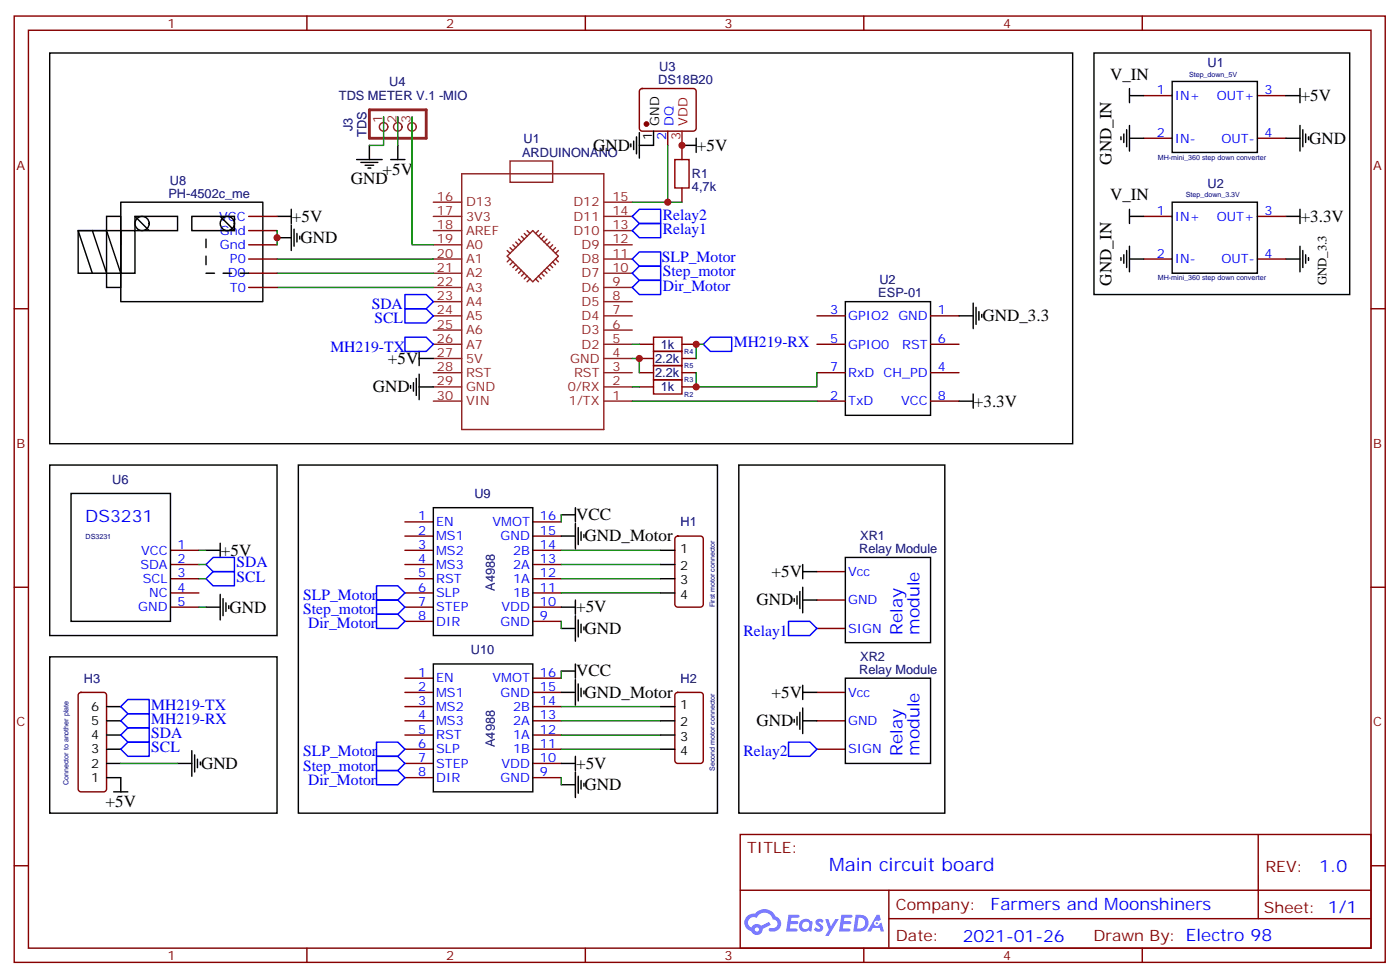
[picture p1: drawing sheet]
<svg xmlns="http://www.w3.org/2000/svg" width="348mm" height="243mm" viewBox="0 0 348 243" stroke-linecap="round" stroke-linejoin="round" font-family="sans-serif">
<g fill="none" stroke="#870000" stroke-width=".35">
<path d="M3.5 4h340.5v234.9h-340.5zM7.1 7.5h333.3v227.9h-333.3zM76.2 4v3.5M145.3 4v3.5M214.5 4v3.5M283.6 4v3.5M3.5 76.7h3.6M340.4 76.7h3.6M3.5 145.8h3.6M340.4 145.8h3.6M3.5 214.9h3.6M183.8 207.2h156.6v28.2h-156.6z"/>
<path d="M312.4 207.2v20.9M340.4 214.9h3.6M76.2 235.4v3.5M145.3 235.4v3.5M183.8 221h156.5M214.5 235.4v3.5M220.7 228.1h119.6M220.7 221v14.1M283.6 235.4v3.5"/>
</g>
<g fill="#5487ff">
<path d="M202.8 228.4a1.22 1.22 0 0 1 1.7 .2l-.4 .6a.47 .47 0 0 0-.3-.4 .47 .47 0 0 0-.5 .2v.1a1.3 1.3 0 0 1 1 1.7 1.39 1.39 0 0 1-2.2 0l.5-.6 .7 .4a.29 .29 0 0 0 .3-.2 .29 .29 0 0 0-.2-.3 1.04 1.04 0 0 1-.6-1.7z"/>
<path d="M195.8 227.1h2.3a.37 .37 0 0 1 .4 .4 .37 .37 0 0 1-.4 .4h-1.6l-.1 .8h1.5l.3 .4-.4 .3h-1.5l-.2 1.1h1.5a.36 .36 0 0 1 .4 .4 .36 .36 0 0 1-.3 .4h-2.5z"/>
<path d="M208.9 227.1h2.4a.37 .37 0 0 1 .4 .4 .37 .37 0 0 1-.4 .4h-1.6l-.2 .8h1.6l.3 .4-.4 .3h-1.6l-.1 1.1h1.5a.36 .36 0 0 1 .4 .4 .36 .36 0 0 1-.4 .4h-2.5z"/>
<path d="M217.7 227.1h.7l.3 1.3-.6 .3a.69 .69 0 0 0-1 .3 .69 .69 0 0 0 .4 .9 .69 .69 0 0 0 .9-.6l.5-.2 .6 2.2h-.8l-.3-.9h-1.7l-.5 .9h-.8z"/>
<path d="M204.9 228.2h.8l.6 1.8 1.1-1.8h.9l-2.6 4.2h-.8l.9-1.6z"/>
<path d="M212.5 227.1l-.6 4.2h1.3a2.11 2.11 0 0 0 2.5-2.1 2.11 2.11 0 0 0-2.5-2.1zM213.2 227.8a1.39 1.39 0 0 1 1.7 1.5 1.39 1.39 0 0 1-1.8 1.2h-.3z"/>
<path d="M198.8 228.7a1.47 1.47 0 0 0-.2 2.1 1.47 1.47 0 0 0 2.1 .1l.8 .4 .3-2.3-.2-.3h-.4a1.49 1.49 0 0 0-2.4 0zM199.4 229.1a.92 .92 0 0 1 1.6 .5 .92 .92 0 0 1-1.3 1.1 .9 .9 0 0 1-.3-1.6z"/>
<path d="M185.5 227.5a2.18 2.18 0 0 0 1.1 3.7 1.44 1.44 0 0 0 1.6 .9 1.44 1.44 0 0 0 1.2-1.5l2-1-.5-.7-1.9 1a1.47 1.47 0 0 0-2.4 .4 1.39 1.39 0 0 1-.7-1.9 1.39 1.39 0 0 1 2-.5 2.12 2.12 0 0 1 2.2-1.3 2.12 2.12 0 0 1 1.9 1.7 1.07 1.07 0 0 1 1.1 1 1.07 1.07 0 0 1-1 1.1h-.7a.43 .43 0 0 0-.5 .4 .43 .43 0 0 0 .4 .5 1.98 1.98 0 0 0 2.5-1.3 1.98 1.98 0 0 0-1.2-2.5 2.98 2.98 0 0 0-5.1-.6h-1.1zM187.4 230.8a.55 .55 0 0 1 1.1 0 .55 .55 0 0 1-1.1 0z"/>
<circle cx="217.7" cy="229.2" r=".26"/>
</g>
<g fill="none" stroke="#8c2424" stroke-width=".35">
<path d="M95.2 29v1.4M98.8 29v1.4M102.3 29v1.4M126.6 40h10.6v5.3h-10.6zM107.6 53.7h7.1M107.6 57.3h7.1M107.6 50.2h7.1M114.7 43.1h35.2v63.5h-35.2zM128.8 59.4l.7 .7M129.5 58.7l.7 .7M130.2 58l.7 .7M130.9 57.3l.7 .7"/>
<path d="M132.3 57.3l6.3 6.3-6.3 6.4-6.4-6.4zM133.7 57.3l-.7 .7M134.4 58l-.7 .7M135.1 58.7l-.7 .7M135.8 59.4l-.7 .7M149.9 53.7h7.1M149.9 57.3h7.1M149.9 50.2h7.1M107.6 60.8h7.1M107.6 64.3h7.1M107.6 67.8h7.1M107.6 71.4h7.1"/>
<path d="M107.6 74.9h7.1M107.6 78.4h7.1M125.9 62.2l.7 .7M126.6 61.5l.8 .7M126.6 64.3l-.7 .7M127.4 60.8l.7 .7M127.4 65l-.8 .7M128.1 60.1l.7 .7M128.1 65.7l-.7 .7M128.8 66.4l-.7 .7M129.5 67.1l-.7 .7M130.2 67.8l-.7 .7"/>
<path d="M130.9 68.5l-.7 .8M131.6 69.3l-.7 .7M133 69.3l.7 .7M133.7 68.5l.7 .8M134.4 67.8l.7 .7M135.1 67.1l.7 .7M135.8 66.4l.7 .7M136.5 65.7l.7 .7M136.5 60.1l-.7 .7M137.2 60.8l-.7 .7M137.2 65l.7 .7M137.9 61.5l-.7 .7"/>
<path d="M137.9 64.3l.7 .7M138.6 62.2l-.7 .7M149.9 60.8h7.1M149.9 64.3h7.1M149.9 67.8h7.1M149.9 71.4h7.1M149.9 74.9h7.1M149.9 78.4h7.1M107.6 82h7.1M107.6 85.5h7.1M107.6 89h7.1M107.6 92.5h7.1"/>
<path d="M107.6 96.1h7.1M107.6 99.6h7.1M149.9 82h7.1M149.9 85.5h7.1M149.9 89h7.1M149.9 92.5h7.1M149.9 96.1h7.1M149.9 99.6h7.1"/>
<circle cx="95.2" cy="31.5" r="1.06"/>
<circle cx="98.8" cy="31.5" r="1.06"/>
<circle cx="102.3" cy="31.5" r="1.06"/>
</g>
<g fill="none" stroke="#870000" stroke-width=".35">
<path d="M159 22.2l.5-.2h12.7a.71 .71 0 0 1 .7 .7v9.2a.76 .76 0 0 1-.7 .7h-12.7a.76 .76 0 0 1-.8-.7v-9.2zM165.8 32.6v3.5M169.3 36.1v3.5M284 23.7h7M284 34.3h7M312.2 23.7h7.1M312.2 34.3h7.1M61.7 53.7h7.1M61.7 57.3h7.1M169.3 46.7v3.5M284 53.7h7M312.2 53.7h7.1"/>
<path d="M61.7 64.3h7.1M61.7 60.8h7.1M61.7 67.8h7.1M61.7 71.4h7.1M202.8 78.4h7.1M231.1 78.4h7M284 64.3h7M312.2 64.3h7.1M158.7 92.5h3.6M158.7 85.5h3.6M158.7 96.1h3.6M158.7 89h3.6"/>
<path d="M169.3 92.5h3.6M169.3 85.5h3.6M169.3 96.1h3.6M169.3 89h3.6M202.8 99.6h7.1M202.8 92.5h7.1M202.8 85.5h7.1M231.1 99.6h7M231.1 92.5h7M231.1 85.5h7M42.3 136.6h7.1M100.5 136.6h7.1"/>
<path d="M100.5 129.6h7.1M100.5 133.1h7.1M132.3 136.6h7M132.3 129.6h7M132.3 133.1h7M167.8 133.3l.5-.2h5.6a.71 .71 0 0 1 .7 .7v16.2a.76 .76 0 0 1-.7 .7h-5.6a.76 .76 0 0 1-.7-.7v-16.2zM42.3 140.2h7.1M42.3 143.7h7.1M42.3 147.2h7.1M42.3 150.7h7.1M100.5 140.2h7.1M100.5 143.7h7.1"/>
<path d="M100.5 147.2h7.1M100.5 150.7h7.1M100.5 154.3h7.1M132.3 140.2h7M132.3 143.7h7M132.3 147.2h7M132.3 150.7h7M132.3 154.3h7M202.8 141.9h7.1M202.8 149h7.1M202.8 156h7.1M19.6 172.1l.5-.2h5.7a.71 .71 0 0 1 .7 .7v23.3a.76 .76 0 0 1-.7 .7h-5.7a.76 .76 0 0 1-.7-.7v-23.3z"/>
<path d="M100.5 168.4h7.1M100.5 171.9h7.1M100.5 175.4h7.1M100.5 179h7.1M132.3 168.4h7M132.3 171.9h7M132.3 175.4h7M132.3 179h7M167.8 172.1l.5-.2h5.6a.71 .71 0 0 1 .7 .7v16.2a.76 .76 0 0 1-.7 .7h-5.6a.76 .76 0 0 1-.7-.7v-16.2zM202.8 171.9h7.1M202.8 179h7.1M100.5 182.5h7.1"/>
<path d="M100.5 186h7.1M100.5 189.5h7.1M100.5 193.1h7.1M132.3 182.5h7M132.3 186h7M132.3 189.5h7M132.3 193.1h7M202.8 186h7.1"/>
</g>
<circle cx="160.5" cy="30.8" r=".53" fill="#870000" stroke="#870000" stroke-width=".35"/>
<g fill="none" stroke="#000" stroke-width=".35">
<path d="M12.3 13.2h254v97h-254zM271.6 13.2h63.5v59.9h-63.5zM88.5 39.6h6.4M91.7 36.1v3.5M97 39.6h3.5M98.8 36.1v3.5M156.6 35.7v.7M157.3 35v2.1M158 34v4.2M158.7 32.9v6.4M162.3 32.6v3.5h-3.6M169.3 36.1h3.6"/>
<path d="M172.9 34.3v3.6M278.3 34v.7M279 33.3v2.1M279.8 32.2v4.2M280.5 34.3h3.5M280.5 22v3.5M280.5 31.2v6.3M280.5 23.7h3.5M291 20.2h21.2v17.7h-21.2zM319.3 34.3h3.5M319.3 23.7h3.5M322.8 22v3.5"/>
<path d="M322.8 31.2v6.3M323.5 32.2v4.2M324.2 33.3v2.1M324.9 34v.7M19.4 57.3h10.6v10.5h-10.6zM22.9 57.3h-3.5l3.5 10.5M26.5 53.7h3.5v17.7h-3.5zM30 57.3h3.5v10.5h-3.5zM33.5 53.7h10.6v3.6h-10.6zM33.5 53.7l3.5 3.6M47.6 53.7h10.6v3.6h-10.6zM54.7 53.7l3.5 3.6"/>
<path d="M68.8 53.7h3.5M68.8 59h3.5M72.3 52v3.5M72.3 55.8v6.4M73 56.9v4.2M73.7 58v2.1M74.4 58.7v.7M89.6 40.3h4.2M90.7 41h2.1M91.4 41.7h.7M280.5 53.7h3.5M280.5 52v3.5"/>
<path d="M291 50.2h21.2v17.6h-21.2zM319.3 53.7h3.5M322.8 52v3.5M30 60.8v-10.6h35.3v24.7h-35.3v-7.1l-3.5-10.5h-3.6l3.6 10.5M209.9 74.9h21.2v28.2h-21.2zM238.1 78.4h3.6M241.7 75.2v6.4M242.4 76.3v4.2M243.1 77.4v2.1M243.8 78.1v.7M278.3 64v.7M279 63.3v2.1"/>
<path d="M279.8 62.2v4.2M280.5 61.1v6.4M280.5 64.3h3.5M319.3 64.3h3.5M322.8 61.1v6.4M323.5 62.2v4.2M324.2 63.3v2.1M324.9 64v.7M102 95.7v.7M102.7 95v2.1M103.4 93.9v4.3M104.1 89h3.5"/>
<path d="M104.1 87.2v3.6M104.1 92.9v6.3M104.1 96.1h3.5M238.1 99.6h3.6M241.7 97.8v3.6M12.3 115.5h56.5v42.3h-56.5zM74.1 115.5h104.1v86.4h-104.1zM183.4 115.5h51.2v86.4h-51.2zM17.6 122.5h24.7v31.8h-24.7zM51.2 136.6h3.5M54.7 134.9v3.5M107.6 126h24.7v31.8h-24.7z"/>
<path d="M139.3 127.8h3.6M139.3 133.1h3.6M142.9 126v3.6M142.9 129.9v6.4M143.6 131v4.2M144.3 132v2.2M145 132.8v.7M164 136.6h3.6M209.9 138.4h21.2v21.2h-21.2zM51.2 150.7h3.5M54.7 147.6v6.3M55.4 148.6v4.3"/>
<path d="M56.1 149.7v2.1M56.8 150.4v.7M139.3 150.7h3.6M139.3 156h3.6M142.9 149v3.5M142.9 152.9v6.3M143.6 153.9v4.3M144.3 155v2.1M145 155.7v.7M164 140.2h3.6M164 143.7h3.6M164 147.2h3.6"/>
<path d="M197.2 148.6v.7M197.9 147.9v2.1M198.6 146.9v4.2M199.3 141.9h3.5M199.3 140.2v3.5M199.3 145.8v6.4M199.3 149h3.5M12.3 163.1h56.5v38.8h-56.5zM26.5 179h3.5M26.5 175.4h3.5M107.6 164.9h24.7v31.7h-24.7zM139.3 166.6h3.6"/>
<path d="M139.3 171.9h3.6M142.9 164.9v3.5M142.9 168.7v6.4M143.6 169.8v4.2M144.3 170.9v2.1M145 171.6v.7M164 179h3.6M164 175.4h3.6M197.2 178.6v.7M197.9 177.9v2.1M198.6 176.8v4.3M199.3 171.9h3.5"/>
<path d="M199.3 170.1v3.6M199.3 175.8v6.3M199.3 179h3.5M209.9 168.4h21.2v21.1h-21.2zM26.5 189.5h3.5M26.5 182.5h3.5M26.5 186h3.5M26.5 193.1h3.5v3.5M28.2 196.6h3.5M44.1 189.5h3.5M47.6 186.4v6.3M48.3 187.4v4.3"/>
<path d="M49 188.5v2.1M49.7 189.2v.7M139.3 194.8h3.6M139.3 189.5h3.6M142.9 187.8v3.5M142.9 191.7v6.3M143.6 192.7v4.3M144.3 193.8v2.1M145 194.5v.7M164 182.5h3.6M164 186h3.6"/>
<circle cx="35.3" cy="55.5" r="1.76"/>
<circle cx="56.4" cy="55.5" r="1.76"/>
</g>
<path d="M169.3 32.6v3.5" fill="none" stroke="#f00" stroke-width=".35"/>
<g fill="none" stroke="#008700" stroke-width=".35">
<path d="M95.2 29v7.1h-3.5M98.8 29v7.1M102.3 29v31.8h5.3M165.8 36.1v14.1h-8.8M68.8 57.3v3.5M165.8 50.2h3.5M68.8 67.8h38.8M68.8 71.4h38.8M68.8 64.3h38.8M157 89h1.7v3.5M157 99.6h45.8M157 96.1h1.7"/>
<path d="M157 85.5h1.7M172.9 92.5v3.6h29.9v-3.6M174.6 85.5h-1.7v3.5M49.4 136.6h1.8M139.3 127.8v1.8M139.3 136.6h24.7M49.4 140.2h1.8M49.4 143.7h1.8M49.4 150.7h1.8M139.3 154.3v1.7M139.3 140.2h24.7M139.3 143.7h24.7"/>
<path d="M139.3 147.2h24.7M139.3 166.6v1.8M139.3 179h24.7M139.3 175.4h24.7M30 189.5h14.1M139.3 193.1v1.7M139.3 186h24.7M139.3 182.5h24.7"/>
</g>
<path d="M167.6 39.6h3.5v7.1h-3.5zM162.3 94.3h7v3.5h-7zM162.3 90.8h7v3.5h-7zM162.3 83.7h7v3.5h-7zM162.3 87.2h7v3.6h-7z" fill="none" stroke="#a10000" stroke-width=".35"/>
<g fill="none" stroke="#00f" stroke-width=".35">
<path d="M157 57.3l1.7-1.8h5.3v3.5h-5.3zM157 53.7l1.7-1.7h5.3v3.5h-5.3zM100.5 76.7h5.3l1.8 1.7-1.8 1.8h-5.3zM100.5 73.1h5.3l1.8 1.8-1.8 1.8h-5.3zM157 71.4l1.7-1.8h5.3v3.5h-5.3zM157 67.8l1.7-1.7h5.3v3.5h-5.3zM157 64.3l1.7-1.8h5.3v3.6h-5.3zM100.5 83.7h5.3l1.8 1.8-1.8 1.7h-5.3zM174.6 85.5l1.8-1.8h5.3v3.5h-5.3zM51.2 140.2l1.7-1.8h5.3v3.5h-5.3zM51.2 143.7l1.7-1.8h5.3v3.6h-5.3zM93.5 152.5h5.3l1.7 1.8-1.7 1.7h-5.3z"/>
<path d="M93.5 149h5.3l1.7 1.7-1.7 1.8h-5.3zM93.5 145.5h5.3l1.7 1.7-1.7 1.8h-5.3zM195.8 154.3h5.3l1.7 1.7-1.7 1.8h-5.3zM30 179l1.7-1.8h5.3v3.5h-5.3zM30 175.4l1.7-1.7h5.3v3.5h-5.3zM30 186l1.7-1.7h5.3v3.5h-5.3zM31.7 180.7h5.3v3.6h-5.3l-1.7-1.8zM93.5 191.3h5.3l1.7 1.8-1.7 1.7h-5.3zM93.5 187.8h5.3l1.7 1.7-1.7 1.8h-5.3zM93.5 184.3h5.3l1.7 1.7-1.7 1.8h-5.3zM195.8 184.3h5.3l1.7 1.7-1.7 1.8h-5.3z"/>
</g>
<path d="M91.7 27.3h14.1v7h-14.1z" fill="none" stroke="#8c2424" stroke-width=".71"/>
<path d="M61.7 67.8h-10.5v-10.5" fill="none" stroke="#000" stroke-width=".35" stroke-dasharray="2.1 2.1"/>
<g fill="#c00">
<circle cx="172.9" cy="96.1" r=".88"/>
<circle cx="158.8" cy="89" r=".88"/>
<circle cx="169.3" cy="36.1" r=".88"/>
<circle cx="165.8" cy="50.2" r=".88"/>
<circle cx="68.8" cy="59" r=".88"/>
<circle cx="172.9" cy="85.5" r=".88"/>
</g>
<text font-size="4.6" fill="#00f" x="205.9" y="216.2">Main circuit board</text>
<g font-size="4.2">
<text x="275.6" y="19.8">V_IN</text>
<text x="323" y="25.1">+5V</text>
<text x="325.1" y="35.7">GND</text>
<text x="147.3" y="37.5">GND</text>
<text x="173" y="37.5">+5V</text>
<text x="276" y="40.9" transform="rotate(-90 276 40.9)">GND_IN</text>
<text x="87.1" y="45.7">GND</text>
<text x="95" y="43.6">+5V</text>
<text x="275.6" y="49.8">V_IN</text>
<text x="72.5" y="55.1">+5V</text>
<text x="323" y="55.1">+3.3V</text>
<text x="74.6" y="60.4">GND</text>
<text x="276" y="70.9" transform="rotate(-90 276 70.9)">GND_IN</text>
<text x="243.9" y="79.8">GND_3.3</text>
<text x="96.3" y="90.4">+5V</text>
<text x="92.6" y="97.4">GND</text>
<text x="241.8" y="101">+3.3V</text>
<text x="143.1" y="129.1">VCC</text>
<text x="145.2" y="134.4">GND_Motor</text>
<text x="54.9" y="138">+5V</text>
<text x="191.6" y="143.2">+5V</text>
<text x="57" y="152.1">GND</text>
<text x="143.1" y="152">+5V</text>
<text x="187.9" y="150.2">GND</text>
<text x="145.2" y="157.3">GND</text>
<text x="143.1" y="167.9">VCC</text>
<text x="145.2" y="173.2">GND_Motor</text>
<text x="191.6" y="173.2">+5V</text>
<text x="187.9" y="180.2">GND</text>
<text x="49.9" y="190.9">GND</text>
<text x="143.1" y="190.8">+5V</text>
<text x="145.2" y="196.1">GND</text>
<text x="26.2" y="200.4">+5V</text>
</g>
<g font-size="4.2" fill="#00f">
<text x="21.2" y="129.6">DS3231</text>
<text x="224.1" y="157.6" transform="rotate(-90 224.1 157.6)">Relay</text>
<text x="228.3" y="157.6" transform="rotate(-90 228.3 157.6)">module</text>
<text x="224.1" y="187.6" transform="rotate(-90 224.1 187.6)">Relay</text>
<text x="228.3" y="187.6" transform="rotate(-90 228.3 187.6)">module</text>
<text x="327.6" y="216.4">1.0</text>
<text x="246" y="226">Farmers and Moonshiners</text>
<text x="239" y="233.8">2021-01-26</text>
</g>
<g font-size="3.9" fill="#00f">
<text x="164.6" y="58">Relay1</text>
<text x="164.6" y="54.5">Relay2</text>
<text x="164.4" y="65.1">SLP_Motor</text>
<text x="164.6" y="68.6">Step_motor</text>
<text x="92.3" y="76.7">SDA</text>
<text x="164.6" y="72.1">Dir_Motor</text>
<text x="92.9" y="80.2">SCL</text>
<text x="82" y="87.3">MH219-TX</text>
<text x="182.2" y="86.2">MH219-RX</text>
<text x="58.7" y="140.9">SDA</text>
<text x="58.7" y="144.4">SCL</text>
<text x="75.3" y="149">SLP_Motor</text>
<text x="75.3" y="152.5">Step_motor</text>
<text x="76.6" y="156">Dir_Motor</text>
<text x="184.6" y="157.8">Relay1</text>
<text x="37.6" y="179.7">MH219-RX</text>
<text x="37.6" y="176.2">MH219-TX</text>
<text x="37.6" y="183.2">SDA</text>
<text x="37.6" y="186.7">SCL</text>
<text x="75.3" y="191.3">Step_motor</text>
<text x="75.3" y="187.8">SLP_Motor</text>
<text x="184.6" y="187.8">Relay2</text>
<text x="76.6" y="194.8">Dir_Motor</text>
</g>
<g font-size="3.9" fill="#800">
<text x="185.6" y="211.8">TITLE:</text>
<text x="314.2" y="216.4">REV:</text>
<text x="222.5" y="226">Company:</text>
<text x="313.8" y="226.6">Sheet: 1/1</text>
<text x="222.5" y="233.6">Date:</text>
<text x="271.5" y="233.7">Drawn By: Electro 98</text>
</g>
<g font-size="3.2" fill="#800">
<text x="41.6" y="7">1</text>
<text x="110.8" y="7">2</text>
<text x="179.9" y="7">3</text>
<text x="249.1" y="7">4</text>
<text x="4.1" y="42.1">A</text>
<text x="341" y="42.1">A</text>
<text x="4.1" y="111.2">B</text>
<text x="341" y="111.2">B</text>
<text x="4.1" y="180.4">C</text>
<text x="341" y="180.4">C</text>
<text x="41.6" y="238.4">1</text>
<text x="110.8" y="238.4">2</text>
<text x="179.9" y="238.4">3</text>
<text x="249.1" y="238.4">4</text>
</g>
<g font-size="3.2" fill="#000080">
<text x="163.7" y="17.7">U3</text>
<text x="299.9" y="16.7">U1</text>
<text x="96.7" y="21.3">U4</text>
<text x="163.4" y="20.9">DS18B20</text>
<text x="84.1" y="24.8">TDS METER V.1 -MIO</text>
<text x="87.5" y="32.5" transform="rotate(-90 87.5 32.5)">J3</text>
<text x="91" y="34.1" transform="rotate(-90 91 34.1)">TDS</text>
<text x="130" y="35.6">U1</text>
<text x="129.6" y="38.9">ARDUINONANO</text>
<text x="42.2" y="46">U8</text>
<text x="171.8" y="47.5">4,7k</text>
<text x="171.8" y="44.3">R1</text>
<text x="299.9" y="46.7">U2</text>
<text x="41.8" y="49.1">PH-4502c_me</text>
<text x="218.3" y="70.6">U2</text>
<text x="218.1" y="73.8">ESP-01</text>
<text x="164.1" y="86.6">1k</text>
<text x="162.7" y="93.6">2.2k</text>
<text x="162.7" y="90.1">2.2k</text>
<text x="164.1" y="97.2">1k</text>
<text x="27.9" y="120.1">U6</text>
<text x="117.8" y="123.7">U9</text>
<text x="169" y="130.7">H1</text>
<text x="213.3" y="137.3">Relay Module</text>
<text x="213.6" y="134.1">XR1</text>
<text x="122.8" y="146.7" transform="rotate(-90 122.8 146.7)">A4988</text>
<text x="116.9" y="162.5">U10</text>
<text x="213.3" y="167.3">Relay Module</text>
<text x="213.6" y="164.1">XR2</text>
<text x="20.8" y="169.5">H3</text>
<text x="169" y="169.5">H2</text>
<text x="122.9" y="185.5" transform="rotate(-90 122.9 185.5)">A4988</text>
</g>
<g font-size="3.2" fill="#00f">
<text x="287.3" y="23.4">1</text>
<text x="314" y="23.4">3</text>
<text x="291.7" y="24.8">IN+</text>
<text x="302.1" y="24.8">OUT+</text>
<text x="165.5" y="34.8" transform="rotate(-90 165.5 34.8)">2</text>
<text x="167.2" y="31.3" transform="rotate(-90 167.2 31.3)">DQ</text>
<text x="287.3" y="34">2</text>
<text x="291.7" y="35.4">IN-</text>
<text x="303.3" y="35.4">OUT-</text>
<text x="314" y="34">4</text>
<text x="287.3" y="53.4">1</text>
<text x="314" y="53.4">3</text>
<text x="54.4" y="54.8">VCC</text>
<text x="54.6" y="58.3">Gnd</text>
<text x="291.7" y="54.8">IN+</text>
<text x="302.1" y="54.8">OUT+</text>
<text x="54.6" y="61.8">Gnd</text>
<text x="57.1" y="65.4">P0</text>
<text x="287.3" y="64">2</text>
<text x="291.7" y="65.4">IN-</text>
<text x="303.3" y="65.4">OUT-</text>
<text x="314" y="64">4</text>
<text x="56.6" y="68.9">D0</text>
<text x="57.1" y="72.4">T0</text>
<text x="206.1" y="78.1">3</text>
<text x="210.6" y="79.5">GPIO2</text>
<text x="223.1" y="79.5">GND</text>
<text x="232.8" y="78.1">1</text>
<text x="206.1" y="85.1">5</text>
<text x="210.6" y="86.5">GPIO0</text>
<text x="224" y="86.5">RST</text>
<text x="232.8" y="85.1">6</text>
<text x="206.1" y="92.2">7</text>
<text x="210.6" y="93.6">RxD</text>
<text x="219.4" y="93.6">CH_PD</text>
<text x="232.8" y="92.2">4</text>
<text x="206.1" y="99.2">2</text>
<text x="210.6" y="100.6">TxD</text>
<text x="223.8" y="100.6">VCC</text>
<text x="232.8" y="99.2">8</text>
<text x="103.8" y="129.2">1</text>
<text x="108.3" y="130.6">EN</text>
<text x="122.3" y="130.6">VMOT</text>
<text x="134.1" y="129.2">16</text>
<text x="35" y="137.7">VCC</text>
<text x="44.1" y="136.3">1</text>
<text x="103.8" y="132.8">2</text>
<text x="103.8" y="136.3">3</text>
<text x="108.3" y="134.2">MS1</text>
<text x="108.3" y="137.7">MS2</text>
<text x="124.3" y="134.2">GND</text>
<text x="127.4" y="137.7">2B</text>
<text x="134.1" y="132.8">15</text>
<text x="134.1" y="136.3">14</text>
<text x="34.8" y="141.2">SDA</text>
<text x="44.1" y="139.8">2</text>
<text x="44.1" y="143.3">3</text>
<text x="103.8" y="139.8">4</text>
<text x="103.8" y="143.3">5</text>
<text x="108.3" y="141.2">MS3</text>
<text x="127.4" y="141.2">2A</text>
<text x="134.1" y="139.8">13</text>
<text x="134.1" y="143.3">12</text>
<text x="210.6" y="143">Vcc</text>
<text x="35.5" y="144.7">SCL</text>
<text x="37" y="148.3">NC</text>
<text x="44.1" y="146.9">4</text>
<text x="103.8" y="146.9">6</text>
<text x="108.3" y="144.7">RST</text>
<text x="108.3" y="148.3">SLP</text>
<text x="127.4" y="148.3">1B</text>
<text x="127.4" y="144.7">1A</text>
<text x="134.1" y="146.9">11</text>
<text x="34.3" y="151.8">GND</text>
<text x="44.1" y="150.4">5</text>
<text x="103.8" y="150.4">7</text>
<text x="103.8" y="153.9">8</text>
<text x="108.3" y="151.8">STEP</text>
<text x="108.3" y="155.3">DIR</text>
<text x="124.3" y="155.3">GND</text>
<text x="124.5" y="151.8">VDD</text>
<text x="134.1" y="150.4">10</text>
<text x="134.1" y="153.9">9</text>
<text x="210.6" y="150">GND</text>
<text x="210.6" y="157.1">SIGN</text>
<text x="103.8" y="168">1</text>
<text x="103.8" y="171.6">2</text>
<text x="108.3" y="169.4">EN</text>
<text x="108.3" y="173">MS1</text>
<text x="122.3" y="169.4">VMOT</text>
<text x="124.3" y="173">GND</text>
<text x="134.1" y="168">16</text>
<text x="134.1" y="171.6">15</text>
<text x="210.6" y="173">Vcc</text>
<text x="103.8" y="175.1">3</text>
<text x="103.8" y="178.6">4</text>
<text x="108.3" y="176.5">MS2</text>
<text x="127.4" y="176.5">2B</text>
<text x="134.1" y="175.1">14</text>
<text x="134.1" y="178.6">13</text>
<text x="103.8" y="182.1">5</text>
<text x="103.8" y="185.7">6</text>
<text x="108.3" y="180">MS3</text>
<text x="108.3" y="183.6">RST</text>
<text x="127.4" y="180">2A</text>
<text x="127.4" y="183.6">1A</text>
<text x="134.1" y="182.1">12</text>
<text x="134.1" y="185.7">11</text>
<text x="210.6" y="180">GND</text>
<text x="103.8" y="189.2">7</text>
<text x="108.3" y="187.1">SLP</text>
<text x="108.3" y="190.6">STEP</text>
<text x="124.5" y="190.6">VDD</text>
<text x="127.4" y="187.1">1B</text>
<text x="134.1" y="189.2">10</text>
<text x="210.6" y="187.1">SIGN</text>
<text x="103.8" y="192.7">8</text>
<text x="108.3" y="194.1">DIR</text>
<text x="124.3" y="194.1">GND</text>
<text x="134.1" y="192.7">9</text>
</g>
<g font-size="3.2" fill="#8d2323">
<text x="94.9" y="30.4" transform="rotate(-90 94.9 30.4)">1</text>
<text x="98.4" y="30.4" transform="rotate(-90 98.4 30.4)">2</text>
<text x="102" y="30.4" transform="rotate(-90 102 30.4)">3</text>
<text x="108.5" y="53.4">17</text>
<text x="108.5" y="49.8">16</text>
<text x="115.7" y="51.3">D13</text>
<text x="142.4" y="51.3">D12</text>
<text x="152" y="53.4">14</text>
<text x="152" y="49.8">15</text>
<text x="108.5" y="56.9">18</text>
<text x="115.7" y="58.3">AREF</text>
<text x="115.7" y="54.8">3V3</text>
<text x="142.4" y="54.8">D11</text>
<text x="142.4" y="58.3">D10</text>
<text x="152" y="56.9">13</text>
<text x="108.5" y="64">20</text>
<text x="108.5" y="60.4">19</text>
<text x="115.7" y="65.4">A1</text>
<text x="115.7" y="61.8">A0</text>
<text x="144.4" y="61.8">D9</text>
<text x="144.4" y="65.4">D8</text>
<text x="152" y="60.4">12</text>
<text x="152" y="64">11</text>
<text x="108.5" y="71">22</text>
<text x="108.5" y="67.5">21</text>
<text x="115.7" y="68.9">A2</text>
<text x="144.4" y="68.9">D7</text>
<text x="152" y="67.5">10</text>
<text x="152" y="71">9</text>
<text x="108.5" y="74.5">23</text>
<text x="115.7" y="76">A4</text>
<text x="115.7" y="72.4">A3</text>
<text x="144.4" y="72.4">D6</text>
<text x="144.4" y="76">D5</text>
<text x="152" y="74.5">8</text>
<text x="108.5" y="81.6">25</text>
<text x="108.5" y="78.1">24</text>
<text x="115.7" y="83">A6</text>
<text x="115.7" y="79.5">A5</text>
<text x="144.4" y="79.5">D4</text>
<text x="144.4" y="83">D3</text>
<text x="152" y="78.1">7</text>
<text x="152" y="81.6">6</text>
<text x="108.5" y="88.7">27</text>
<text x="108.5" y="85.1">26</text>
<text x="115.7" y="86.5">A7</text>
<text x="144.4" y="86.5">D2</text>
<text x="152" y="85.1">5</text>
<text x="152" y="88.7">4</text>
<text x="108.5" y="95.7">29</text>
<text x="108.5" y="92.2">28</text>
<text x="115.7" y="93.6">RST</text>
<text x="115.7" y="90.1">5V</text>
<text x="141.6" y="90.1">GND</text>
<text x="142.5" y="93.6">RST</text>
<text x="152" y="92.2">3</text>
<text x="152" y="95.7">2</text>
<text x="108.5" y="99.2">30</text>
<text x="115.7" y="100.6">VIN</text>
<text x="115.7" y="97.1">GND</text>
<text x="141" y="97.1">0/RX</text>
<text x="141.3" y="100.6">1/TX</text>
<text x="152" y="99.2">1</text>
</g>
<g font-size="3.2">
<text x="161.9" y="34.8" transform="rotate(-90 161.9 34.8)">1</text>
<text x="163.7" y="31.3" transform="rotate(-90 163.7 31.3)">GND</text>
<text x="329.4" y="70.8" transform="rotate(-90 329.4 70.8)">GND_3.3</text>
<text x="168.9" y="137.3">1</text>
<text x="168.9" y="141.6">2</text>
<text x="168.9" y="145.1">3</text>
<text x="168.9" y="148.6">4</text>
<text x="22.7" y="176.5">6</text>
<text x="168.9" y="176.1">1</text>
<text x="22.7" y="183.6">4</text>
<text x="22.7" y="180">5</text>
<text x="168.9" y="180.4">2</text>
<text x="168.9" y="183.9">3</text>
<text x="22.7" y="190.6">2</text>
<text x="22.7" y="187.1">3</text>
<text x="168.9" y="187.4">4</text>
<text x="22.7" y="194.1">1</text>
</g>
<g font-size="3.2" fill="#f00">
<text x="169" y="34.8" transform="rotate(-90 169 34.8)">3</text>
<text x="170.7" y="31.3" transform="rotate(-90 170.7 31.3)">VDD</text>
</g>
<g font-size="1.8" fill="#000080">
<text x="295.2" y="19">Step_down_5V</text>
<text x="287.5" y="39.6">MH-mini_360 step down converter</text>
<text x="294.5" y="49">Step_down_3.3V</text>
<text x="287.5" y="69.6">MH-mini_360 step down converter</text>
<text x="169.9" y="87.9">R4</text>
<text x="169.9" y="94.9">R3</text>
<text x="169.9" y="91.4">R5</text>
<text x="169.9" y="98.5">R2</text>
<text x="21.3" y="133.8">DS3231</text>
<text x="177.5" y="150.8" transform="rotate(-90 177.5 150.8)">First motor connector</text>
<text x="177.5" y="191.4" transform="rotate(-90 177.5 191.4)">Second motor connector</text>
<text x="17" y="194.9" transform="rotate(-90 17 194.9)">Connector to another plate</text>
</g>
</svg>
